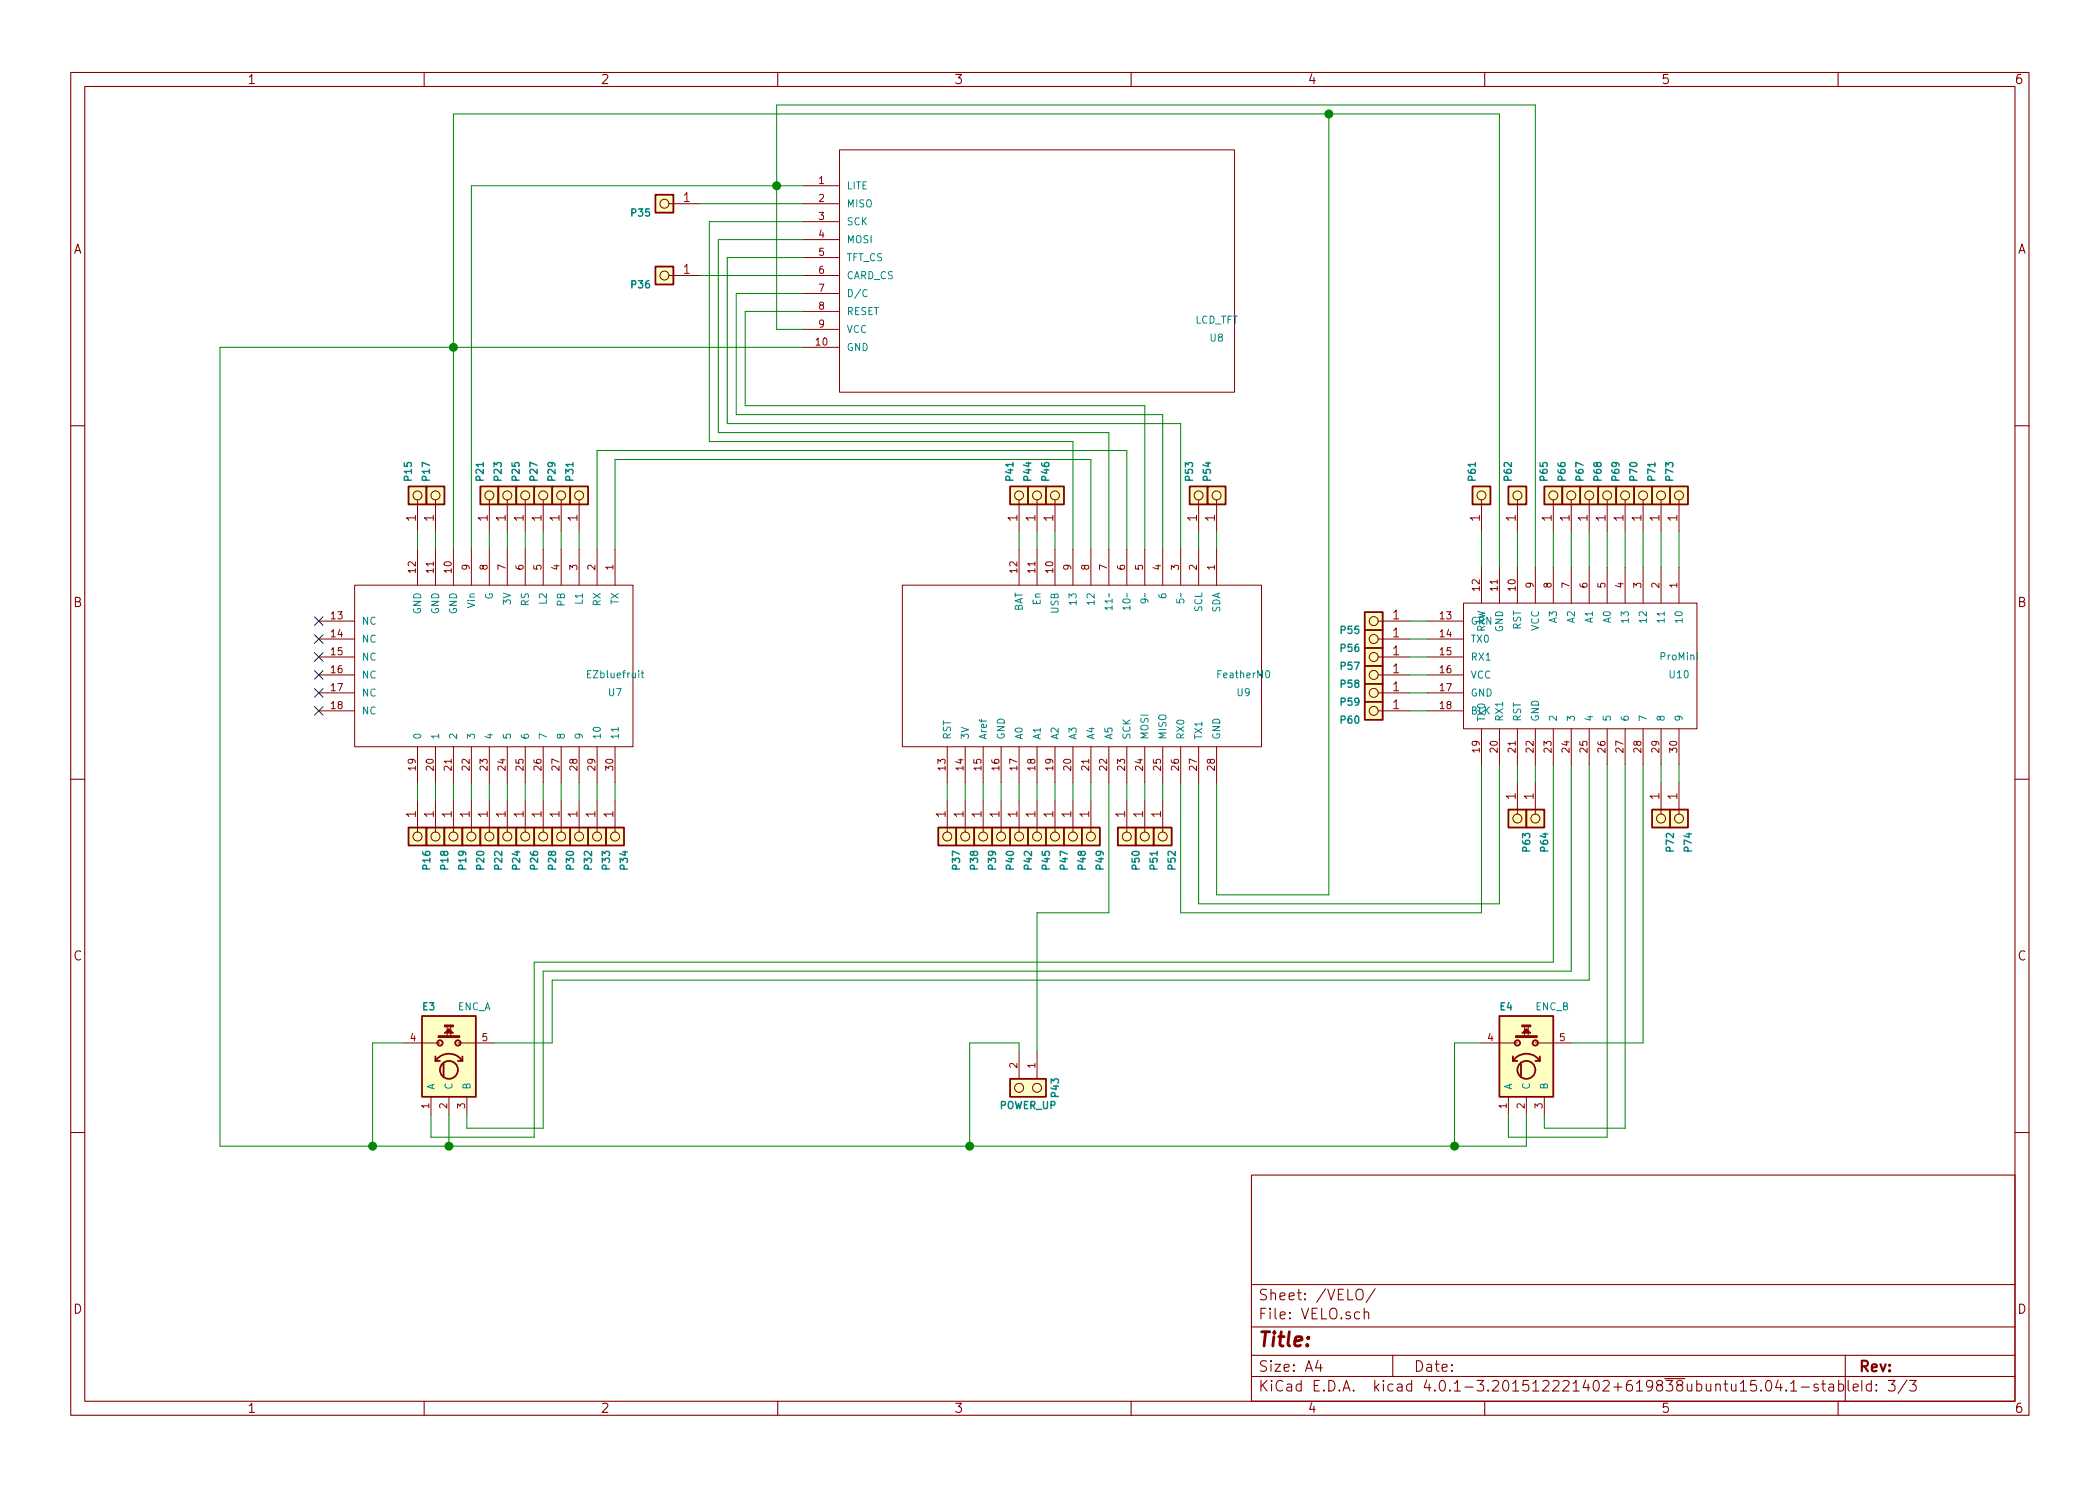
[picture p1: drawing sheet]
<svg xmlns="http://www.w3.org/2000/svg" width="297mm" height="210mm" viewBox="0 0 297 210" stroke-linecap="round" stroke-linejoin="round" font-family="sans-serif">
<g fill="none" stroke="#840000" stroke-width=".15">
<path d="M10 10.3h277v189.9h-277zM12 12.2h273v186.1h-273zM60 10.3v1.9M110 10.3v1.9M160 10.3v1.9M210 10.3v1.9M260 10.3v1.9M10 60.2h2M285 60.2h2M10 110.3h2M285 110.3h2M10 160.2h2"/>
<path d="M177 166.3h108v32h-108zM285 160.2h2M60 198.3v1.9M110 198.3v1.9M160 198.3v1.9M177 194.8h108M177 191.8h108M177 187.8h108M177 181.8h108M186.4 192.5l-.3 1h.9M186.8 193v1M191.9 182.6l.3-.2a.53 .53 0 0 1 .6 .5v.5a.51 .51 0 0 1-.8 .4 1.05 1.05 0 0 1-.1-1.2z"/>
<path d="M193 185.7a.38 .38 0 0 1 .6 .1v.8M193 185.1v1.5M194.5 182.3l-1.3 2M197 191.8v3M210 198.3v1.9M246.2 195.8l.4-.5v1.5M246.2 196.8h.8M248.4 195.3h-.7l-.1 .7a.62 .62 0 0 1 .7 0l.2 .2-.1 .5-.2 .1h-.4l-.2-.1M249.1 196.7h.1l-.1 .1-.1-.1h.1v.1M249.9 195.5a.35 .35 0 0 1 .3-.2 .35 .35 0 0 1 .3 .3 .77 .77 0 0 1-.4 1.2 .9 .9 0 0 1-.2-1.3zM251.5 195.2l-.3 1.1h.9M251.9 195.8v1"/>
<path d="M252.7 196.7v.1l-.1-.1h.1v.1M253.3 195.8l.4-.5v1.5M253.3 196.8h.9M254.8 196.3h1.1M257.1 195.9a.37 .37 0 0 0-.5 .1v.1a.54 .54 0 0 0 .5 .3l.1 .1-.1 .2-.1 .1-.4-.1M257.7 195.8h.5M257.9 195.3v1.3l.2 .2h.1M258.7 195.9l.2-.1 .4 .1 .1 .9M259.4 196.2l-.5 .1-.3 .2 .1 .2 .2 .1 .5-.1M260 198.3v1.9M260.1 195.9a.48 .48 0 0 1 .6 .1l.1 .1-.1 .6a.48 .48 0 0 1-.6 0M260.1 195.3v1.5"/>
<path d="M261 191.8v6.5M261.4 195.3v1.3l.2 .2M262.1 196.3l.7-.1v-.3l-.4-.1-.3 .2 .1 .7 .2 .1 .4-.1M269.7 195.2l-1.2 2M270.1 195.3h.9l-.5 .6 .5 .1v.2v.5l-.2 .1h-.5l-.2-.1"/>
</g>
<g fill="#ffffc2" stroke="#ffffc2" stroke-width=".14">
<path d="M59.7 143.8h7.6v11.4h-7.6z"/>
<path d="M212.1 143.8h7.6v11.4h-7.6z"/>
<path d="M142.9 152.6h5.1v2.6h-5.1z"/>
<path d="M57.8 68.8h2.5v2.6h-2.5z"/>
<path d="M60.3 68.8h2.6v2.6h-2.6z"/>
<path d="M67.9 68.8h2.6v2.6h-2.6z"/>
<path d="M70.5 68.8h2.5v2.6h-2.5z"/>
<path d="M73 68.8h2.6v2.6h-2.6z"/>
<path d="M75.6 68.8h2.5v2.6h-2.5z"/>
<path d="M78.1 68.8h2.5v2.6h-2.5z"/>
<path d="M80.6 68.8h2.6v2.6h-2.6z"/>
<path d="M57.8 117.1h2.5v2.5h-2.5z"/>
<path d="M60.3 117.1h2.6v2.5h-2.6z"/>
<path d="M62.9 117.1h2.5v2.5h-2.5z"/>
<path d="M65.4 117.1h2.5v2.5h-2.5z"/>
<path d="M67.9 117.1h2.6v2.5h-2.6z"/>
<path d="M70.5 117.1h2.5v2.5h-2.5z"/>
<path d="M73 117.1h2.6v2.5h-2.6z"/>
<path d="M75.6 117.1h2.5v2.5h-2.5z"/>
<path d="M78.1 117.1h2.5v2.5h-2.5z"/>
<path d="M80.6 117.1h2.6v2.5h-2.6z"/>
<path d="M83.2 117.1h2.5v2.5h-2.5z"/>
<path d="M85.7 117.1h2.6v2.5h-2.6z"/>
<path d="M132.7 117.1h2.6v2.5h-2.6z"/>
<path d="M135.3 117.1h2.5v2.5h-2.5z"/>
<path d="M137.8 117.1h2.5v2.5h-2.5z"/>
<path d="M140.3 117.1h2.6v2.5h-2.6z"/>
<path d="M142.9 117.1h2.5v2.5h-2.5z"/>
<path d="M145.4 117.1h2.6v2.5h-2.6z"/>
<path d="M148 117.1h2.5v2.5h-2.5z"/>
<path d="M150.5 117.1h2.5v2.5h-2.5z"/>
<path d="M153 117.1h2.6v2.5h-2.6z"/>
<path d="M158.1 117.1h2.6v2.5h-2.6z"/>
<path d="M160.7 117.1h2.5v2.5h-2.5z"/>
<path d="M163.2 117.1h2.5v2.5h-2.5z"/>
<path d="M142.9 68.8h2.5v2.6h-2.5z"/>
<path d="M145.4 68.8h2.6v2.6h-2.6z"/>
<path d="M148 68.8h2.5v2.6h-2.5z"/>
<path d="M168.3 68.8h2.5v2.6h-2.5z"/>
<path d="M170.8 68.8h2.6v2.6h-2.6z"/>
<path d="M213.4 114.5h2.5v2.6h-2.5z"/>
<path d="M213.4 68.8h2.5v2.6h-2.5z"/>
<path d="M218.4 68.8h2.6v2.6h-2.6z"/>
<path d="M221 68.8h2.5v2.6h-2.5z"/>
<path d="M223.5 68.8h2.6v2.6h-2.6z"/>
<path d="M226.1 68.8h2.5v2.6h-2.5z"/>
<path d="M228.6 68.8h2.5v2.6h-2.5z"/>
<path d="M231.1 68.8h2.6v2.6h-2.6z"/>
<path d="M233.7 68.8h2.5v2.6h-2.5z"/>
<path d="M236.2 68.8h2.6v2.6h-2.6z"/>
<path d="M215.9 114.5h2.5v2.6h-2.5z"/>
<path d="M233.7 114.5h2.5v2.6h-2.5z"/>
<path d="M236.2 114.5h2.6v2.6h-2.6z"/>
<path d="M193 86.6h2.6v2.5h-2.6z"/>
<path d="M193 89.1h2.6v2.6h-2.6z"/>
<path d="M193 91.7h2.6v2.5h-2.6z"/>
<path d="M193 94.2h2.6v2.6h-2.6z"/>
<path d="M193 96.8h2.6v2.5h-2.6z"/>
<path d="M193 99.3h2.6v2.5h-2.6z"/>
<path d="M92.7 27.6h2.5v2.5h-2.5z"/>
<path d="M92.7 37.7h2.5v2.6h-2.5z"/>
<path d="M208.3 68.8h2.5v2.6h-2.5z"/>
</g>
<g fill="none" stroke="#840000" stroke-width=".25">
<path d="M92.7 27.6h2.5v2.5h-2.5zM92.7 37.7h2.5v2.6h-2.5zM57.8 68.8h2.5v2.6h-2.5zM60.3 68.8h2.6v2.6h-2.6zM67.9 68.8h2.6v2.6h-2.6zM70.5 68.8h2.5v2.6h-2.5zM73 68.8h2.6v2.6h-2.6zM75.6 68.8h2.5v2.6h-2.5zM78.1 68.8h2.5v2.6h-2.5zM80.6 68.8h2.6v2.6h-2.6zM142.9 68.8h2.5v2.6h-2.5zM145.4 68.8h2.6v2.6h-2.6z"/>
<path d="M148 68.8h2.5v2.6h-2.5zM168.3 68.8h2.5v2.6h-2.5zM170.8 68.8h2.6v2.6h-2.6zM208.3 68.8h2.5v2.6h-2.5zM213.4 68.8h2.5v2.6h-2.5zM218.4 68.8h2.6v2.6h-2.6zM221 68.8h2.5v2.6h-2.5zM223.5 68.8h2.6v2.6h-2.6zM226.1 68.8h2.5v2.6h-2.5zM228.6 68.8h2.5v2.6h-2.5zM231.1 68.8h2.6v2.6h-2.6zM233.7 68.8h2.5v2.6h-2.5z"/>
<path d="M236.2 68.8h2.6v2.6h-2.6zM193 86.6h2.6v2.5h-2.6zM193 89.1h2.6v2.6h-2.6zM193 91.7h2.6v2.5h-2.6zM193 94.2h2.6v2.6h-2.6zM193 96.8h2.6v2.5h-2.6zM193 99.3h2.6v2.5h-2.6zM57.8 117.1h2.5v2.5h-2.5zM60.3 117.1h2.6v2.5h-2.6zM62.9 117.1h2.5v2.5h-2.5zM65.4 117.1h2.5v2.5h-2.5zM67.9 117.1h2.6v2.5h-2.6z"/>
<path d="M70.5 117.1h2.5v2.5h-2.5zM73 117.1h2.6v2.5h-2.6zM75.6 117.1h2.5v2.5h-2.5zM78.1 117.1h2.5v2.5h-2.5zM80.6 117.1h2.6v2.5h-2.6zM83.2 117.1h2.5v2.5h-2.5zM85.7 117.1h2.6v2.5h-2.6zM132.7 117.1h2.6v2.5h-2.6zM135.3 117.1h2.5v2.5h-2.5zM137.8 117.1h2.5v2.5h-2.5zM140.3 117.1h2.6v2.5h-2.6zM142.9 117.1h2.5v2.5h-2.5z"/>
<path d="M145.4 117.1h2.6v2.5h-2.6zM148 117.1h2.5v2.5h-2.5zM150.5 117.1h2.5v2.5h-2.5zM153 117.1h2.6v2.5h-2.6zM158.1 117.1h2.6v2.5h-2.6zM160.7 117.1h2.5v2.5h-2.5zM163.2 117.1h2.5v2.5h-2.5zM213.4 114.5h2.5v2.6h-2.5zM215.9 114.5h2.5v2.6h-2.5zM233.7 114.5h2.5v2.6h-2.5zM236.2 114.5h2.6v2.6h-2.6zM59.7 143.8h7.6v11.4h-7.6z"/>
<path d="M61.6 150.1a2.29 2.29 0 0 1 3.8 0M61.6 149.5v.6M61.6 150.1h.6M62.7 150.4v2M64.8 150.1h.6M65.4 149.5v.6M142.9 152.6h5.1v2.6h-5.1zM147.3 153.3h.1M212.1 143.8h7.6v11.4h-7.6zM214 150.1a2.29 2.29 0 0 1 3.8 0M214 150.1h.6M214 149.5v.6"/>
<path d="M215.1 150.4v2M217.2 150.1h.6M217.8 149.5v.6"/>
<circle cx="62.2" cy="147.6" r=".38"/>
<circle cx="63.5" cy="151.4" r="1.27"/>
<circle cx="64.8" cy="147.6" r=".38"/>
<circle cx="214.6" cy="147.6" r=".38"/>
<circle cx="215.9" cy="151.4" r="1.27"/>
<circle cx="217.2" cy="147.6" r=".38"/>
</g>
<g fill="#840000" stroke="#840000" stroke-width=".14">
<path d="M62 146.6h3v.2h-3z"/>
<path d="M62.9 145h1.2v.3h-1.2z"/>
<path d="M62.9 146.2l.6-.7 .6 .7z"/>
<path d="M214.4 146.6h3v.2h-3z"/>
<path d="M215.3 145h1.2v.3h-1.2z"/>
<path d="M215.3 146.2l.6-.7 .6 .7z"/>
</g>
<g fill="none" stroke="#840000" stroke-width=".14">
<path d="M94.6 28.8h4.5M94.6 39h4.5M113.7 28.8h5M113.7 39h5M113.7 26.3h5M113.7 31.4h5M113.7 33.9h5M113.7 36.4h5M118.7 21.2h55.9v34.3h-55.9zM113.7 41.5h5M113.7 44.1h5M113.7 46.6h5"/>
<path d="M113.7 49.1h5M59.1 70.7v4.5M59.1 77.7v5.1M61.6 70.7v4.5M61.6 77.7v5.1M64.1 77.7v5.1M66.7 77.7v5.1M69.2 70.7v4.5M69.2 77.7v5.1M71.8 70.7v4.5M71.8 77.7v5.1M74.3 70.7v4.5"/>
<path d="M74.3 77.7v5.1M76.8 70.7v4.5M76.8 77.7v5.1M79.4 70.7v4.5M79.4 77.7v5.1M81.9 70.7v4.5M81.9 77.7v5.1M84.5 77.7v5.1M87 77.7v5.1M144.1 70.7v4.5M144.1 77.7v5.1M146.7 70.7v4.5"/>
<path d="M146.7 77.7v5.1M149.2 70.7v4.5M149.2 77.7v5.1M151.8 77.7v5.1M154.3 77.7v5.1M156.8 77.7v5.1M159.4 77.7v5.1M161.9 77.7v5.1M164.5 77.7v5.1M167 77.7v5.1M169.5 70.7v4.5M169.5 77.7v5.1"/>
<path d="M172.1 70.7v4.5M172.1 77.7v5.1M209.5 70.7v4.5M214.6 70.7v4.5M219.7 70.7v4.5M222.2 70.7v4.5M224.8 70.7v4.5M227.3 70.7v4.5M229.9 70.7v4.5M232.4 70.7v4.5M234.9 70.7v4.5M237.5 70.7v4.5"/>
<path d="M45.1 87.9h5.1M45.1 90.4h5.1M45.1 93h5.1M45.1 95.5h5.1M45.1 98h5.1M50.2 82.8h39.3v22.9h-39.3zM127.6 82.8h50.8v22.9h-50.8zM194.9 87.9h4.5M194.9 90.4h4.5M194.9 93h4.5M194.9 95.5h4.5M194.9 98h4.5"/>
<path d="M201.9 87.9h5.1M201.9 90.4h5.1M201.9 93h5.1M201.9 95.5h5.1M201.9 98h5.1M207 85.3h33v17.8h-33zM209.5 80.3v5M212.1 80.3v5M214.6 80.3v5M217.2 80.3v5M219.7 80.3v5M222.2 80.3v5"/>
<path d="M224.8 80.3v5M227.3 80.3v5M229.9 80.3v5M232.4 80.3v5M234.9 80.3v5M237.5 80.3v5M45.1 100.6h5.1M59.1 105.7v5M59.1 113.3v4.4M61.6 105.7v5M61.6 113.3v4.4M64.1 105.7v5"/>
<path d="M64.1 113.3v4.4M66.7 105.7v5M66.7 113.3v4.4M69.2 105.7v5M69.2 113.3v4.4M71.8 105.7v5M71.8 113.3v4.4M74.3 105.7v5M74.3 113.3v4.4M76.8 105.7v5M76.8 113.3v4.4M79.4 105.7v5"/>
<path d="M79.4 113.3v4.4M81.9 105.7v5M81.9 113.3v4.4M84.5 105.7v5M84.5 113.3v4.4M87 105.7v5M87 113.3v4.4M134 105.7v5M134 113.3v4.4M136.5 105.7v5M136.5 113.3v4.4M139.1 105.7v5"/>
<path d="M139.1 113.3v4.4M141.6 105.7v5M141.6 113.3v4.4M144.1 105.7v5M144.1 113.3v4.4M146.7 105.7v5M146.7 113.3v4.4M149.2 105.7v5M149.2 113.3v4.4M151.8 105.7v5M151.8 113.3v4.4M154.3 105.7v5"/>
<path d="M154.3 113.3v4.4M156.8 105.7v5M159.4 105.7v5M159.4 113.3v4.4M161.9 105.7v5M161.9 113.3v4.4M164.5 105.7v5M164.5 113.3v4.4M167 105.7v5M169.5 105.7v5M172.1 105.7v5M194.9 100.6h4.5"/>
<path d="M201.9 100.6h5.1M209.5 103.1v5.1M212.1 103.1v5.1M214.6 103.1v5.1M214.6 110.7v4.5M217.2 103.1v5.1M217.2 110.7v4.5M219.7 103.1v5.1M222.2 103.1v5.1M224.8 103.1v5.1M227.3 103.1v5.1M229.9 103.1v5.1"/>
<path d="M232.4 103.1v5.1M234.9 103.1v5.1M234.9 110.7v4.5M237.5 103.1v5.1M237.5 110.7v4.5M57.1 147.6h5.1M61 155.2v2.5M63.2 145.2v1.5M63.5 155.2v2.5M63.8 145.2v1.5M64.8 147.6h5M66 155.2v2.5"/>
<path d="M144.1 148.8v3.8M146.7 148.8v3.8M209.5 147.6h5.1M213.4 155.2v2.5M215.6 145.2v1.5M215.9 155.2v2.5M216.2 145.2v1.5M217.2 147.6h5M218.4 155.2v2.5"/>
<circle cx="94" cy="39" r=".63"/>
<circle cx="94" cy="28.8" r=".63"/>
<circle cx="59.1" cy="70.1" r=".63"/>
<circle cx="61.6" cy="70.1" r=".63"/>
<circle cx="69.2" cy="70.1" r=".63"/>
<circle cx="71.8" cy="70.1" r=".63"/>
<circle cx="74.3" cy="70.1" r=".63"/>
<circle cx="76.8" cy="70.1" r=".63"/>
<circle cx="79.4" cy="70.1" r=".63"/>
<circle cx="81.9" cy="70.1" r=".63"/>
<circle cx="144.1" cy="70.1" r=".63"/>
<circle cx="146.7" cy="70.1" r=".63"/>
<circle cx="149.2" cy="70.1" r=".63"/>
<circle cx="169.5" cy="70.1" r=".63"/>
<circle cx="172.1" cy="70.1" r=".63"/>
<circle cx="209.5" cy="70.1" r=".63"/>
<circle cx="214.6" cy="70.1" r=".63"/>
<circle cx="219.7" cy="70.1" r=".63"/>
<circle cx="222.2" cy="70.1" r=".63"/>
<circle cx="224.8" cy="70.1" r=".63"/>
<circle cx="227.3" cy="70.1" r=".63"/>
<circle cx="229.9" cy="70.1" r=".63"/>
<circle cx="232.4" cy="70.1" r=".63"/>
<circle cx="234.9" cy="70.1" r=".63"/>
<circle cx="237.5" cy="70.1" r=".63"/>
<circle cx="194.3" cy="90.4" r=".63"/>
<circle cx="194.3" cy="87.9" r=".63"/>
<circle cx="194.3" cy="93" r=".63"/>
<circle cx="194.3" cy="98" r=".63"/>
<circle cx="194.3" cy="95.5" r=".63"/>
<circle cx="59.1" cy="118.4" r=".63"/>
<circle cx="61.6" cy="118.4" r=".63"/>
<circle cx="64.1" cy="118.4" r=".63"/>
<circle cx="66.7" cy="118.4" r=".63"/>
<circle cx="69.2" cy="118.4" r=".63"/>
<circle cx="71.8" cy="118.4" r=".63"/>
<circle cx="74.3" cy="118.4" r=".63"/>
<circle cx="76.8" cy="118.4" r=".63"/>
<circle cx="79.4" cy="118.4" r=".63"/>
<circle cx="81.9" cy="118.4" r=".63"/>
<circle cx="84.5" cy="118.4" r=".63"/>
<circle cx="87" cy="118.4" r=".63"/>
<circle cx="134" cy="118.4" r=".63"/>
<circle cx="136.5" cy="118.4" r=".63"/>
<circle cx="139.1" cy="118.4" r=".63"/>
<circle cx="141.6" cy="118.4" r=".63"/>
<circle cx="144.1" cy="118.4" r=".63"/>
<circle cx="146.7" cy="118.4" r=".63"/>
<circle cx="149.2" cy="118.4" r=".63"/>
<circle cx="151.8" cy="118.4" r=".63"/>
<circle cx="154.3" cy="118.4" r=".63"/>
<circle cx="159.4" cy="118.4" r=".63"/>
<circle cx="161.9" cy="118.4" r=".63"/>
<circle cx="164.5" cy="118.4" r=".63"/>
<circle cx="194.3" cy="100.6" r=".63"/>
<circle cx="214.6" cy="115.8" r=".63"/>
<circle cx="217.2" cy="115.8" r=".63"/>
<circle cx="234.9" cy="115.8" r=".63"/>
<circle cx="237.5" cy="115.8" r=".63"/>
<circle cx="144.1" cy="153.9" r=".63"/>
<circle cx="146.7" cy="153.9" r=".63"/>
</g>
<g fill="none" stroke="#008400" stroke-width=".14">
<path d="M188 16.1v110.5h-15.9v-15.9M99.1 28.8h14.6M99.1 39h14.6M113.7 36.4h-10.8v23.5h64.1v17.8M113.7 31.4h-13.4v31.1h51.5v15.2M113.7 33.9h-12.1v27.3h55.2v16.5M113.7 26.3h-47v51.4M113.7 41.5h-9.6v17.2h60.4v19M113.7 44.1h-8.3v13.3h56.5v20.3M113.7 46.6h-3.8v-31.7h107.3v65.4M113.7 49.1h-82.6v113.1h184.8v-4.5M59.1 75.2v2.5"/>
<path d="M61.6 75.2v2.5M64.1 77.7v-61.6h148v64.2M69.2 75.2v2.5M71.8 75.2v2.5M74.3 75.2v2.5M76.8 75.2v2.5M79.4 75.2v2.5M81.9 75.2v2.5M84.5 77.7v-14h74.9v14M87 77.7v-12.7h67.3v12.7M144.1 75.2v2.5M146.7 75.2v2.5"/>
<path d="M149.2 75.2v2.5M169.5 75.2v2.5M172.1 75.2v2.5M209.5 75.2v5.1M214.6 75.2v5.1M219.7 75.2v5.1M222.2 75.2v5.1M224.8 75.2v5.1M227.3 75.2v5.1M229.9 75.2v5.1M232.4 75.2v5.1M234.9 75.2v5.1"/>
<path d="M237.5 75.2v5.1M199.4 87.9h2.5M199.4 90.4h2.5M199.4 93h2.5M199.4 95.5h2.5M199.4 98h2.5M59.1 110.7v2.6M61.6 110.7v2.6M64.1 110.7v2.6M66.7 110.7v2.6M69.2 110.7v2.6M71.8 110.7v2.6"/>
<path d="M74.3 110.7v2.6M76.8 110.7v2.6M79.4 110.7v2.6M81.9 110.7v2.6M84.5 110.7v2.6M87 110.7v2.6M134 110.7v2.6M136.5 110.7v2.6M139.1 110.7v2.6M141.6 110.7v2.6M144.1 110.7v2.6M146.7 110.7v2.6"/>
<path d="M149.2 110.7v2.6M151.8 110.7v2.6M154.3 110.7v2.6M156.8 110.7v18.5h-10.1v19.6M159.4 110.7v2.6M161.9 110.7v2.6M164.5 110.7v2.6M199.4 100.6h2.5M209.5 108.2v21h-42.5v-18.5M212.1 108.2v19.7h-42.6v-17.2M214.6 108.2v2.5M217.2 108.2v2.5"/>
<path d="M219.7 108.2v27.9h-144.1v24.8h-14.6v-3.2M222.2 108.2v29.2h-145.4v22.2h-10.8v-1.9M224.8 108.2v30.5h-146.7v8.9h-8.3M227.3 108.2v52.7h-13.9v-3.2M229.9 108.2v51.4h-11.5v-1.9M232.4 108.2v39.4h-10.2M234.9 108.2v2.5M237.5 108.2v2.5M57.1 147.6h-4.4v14.6M63.5 157.7v4.5M144.1 148.8v-1.2h-6.9v14.6M209.5 147.6h-3.8v14.6"/>
</g>
<g fill="#008400" stroke="#008400" stroke-width=".25">
<circle cx="109.9" cy="26.3" r=".51"/>
<circle cx="64.1" cy="49.1" r=".51"/>
<circle cx="188" cy="16.1" r=".51"/>
<circle cx="52.7" cy="162.2" r=".51"/>
<circle cx="63.5" cy="162.2" r=".51"/>
<circle cx="205.7" cy="162.2" r=".51"/>
<circle cx="137.2" cy="162.2" r=".51"/>
</g>
<path d="M44.5 87.3l1.2 1.2M44.5 89.8l1.2 1.2M44.5 92.3l1.2 1.3M44.5 94.9l1.2 1.2M44.5 97.4l1.2 1.2M44.5 100l1.2 1.2M45.7 87.3l-1.2 1.2M45.7 89.8l-1.2 1.2M45.7 92.3l-1.2 1.3M45.7 94.9l-1.2 1.2M45.7 97.4l-1.2 1.2M45.7 100l-1.2 1.2" fill="none" stroke="#000084" stroke-width=".14"/>
<path d="M122.7 41.1a.4 .4 0 0 0-.5 0 .4 .4 0 0 0-.2 .4 .37 .37 0 0 0 .2 .4 .37 .37 0 0 0 .5 0M90.7 95.2h.4M90.8 94.9v.9l.3 .1M157.3 86h-1l.3 .3M157.3 85.7v.6M159.8 86h-1l.3 .3M159.8 85.7v.6M161.8 84.8l.2 .1v.3l-.2 .1-.4-.1v-.3l.2-.1h.6l.2 .2v.2M166.4 84.8v.5h.5l-.1-.1 .1-.4h.5l.1 .1-.1 .4M240.1 92.3v.2" fill="none" stroke="#008484" stroke-width=".14"/>
<text font-size="2.8" fill="#840000" x="178" y="190.5">Title:</text>
<g font-size="2.1" fill="#840000">
<text x="178" y="184">Sheet: /VELO/</text>
<text x="178" y="186.7">File: VELO.sch</text>
<text x="178" y="196.9">KiCad E.D.A. kicad 4.0.1-3.201512221402+619838ubuntu15.04.1-stable</text>
<text x="178" y="194.1">Size: A4</text>
<text x="200" y="194.1">Date:</text>
<text x="263" y="194.1">Rev:</text>
<text x="263" y="196.9">Id: 3/3</text>
</g>
<g font-size="1.8" fill="#840000">
<text x="35" y="11.9">1</text>
<text x="85" y="11.9">2</text>
<text x="135" y="11.9">3</text>
<text x="185" y="11.9">4</text>
<text x="235" y="11.9">5</text>
<text x="285" y="11.9">6</text>
<text x="96.7" y="28.6">1</text>
<text x="10.4" y="35.9">A</text>
<text x="285.4" y="35.9">A</text>
<text x="96.7" y="38.7">1</text>
<text x="58.8" y="73.8" transform="rotate(-90 58.8 73.8)">1</text>
<text x="61.3" y="73.8" transform="rotate(-90 61.3 73.8)">1</text>
<text x="69" y="73.8" transform="rotate(-90 69 73.8)">1</text>
<text x="71.5" y="73.8" transform="rotate(-90 71.5 73.8)">1</text>
<text x="74" y="73.8" transform="rotate(-90 74 73.8)">1</text>
<text x="76.6" y="73.8" transform="rotate(-90 76.6 73.8)">1</text>
<text x="79.1" y="73.8" transform="rotate(-90 79.1 73.8)">1</text>
<text x="81.7" y="73.8" transform="rotate(-90 81.7 73.8)">1</text>
<text x="143.9" y="73.8" transform="rotate(-90 143.9 73.8)">1</text>
<text x="146.4" y="73.8" transform="rotate(-90 146.4 73.8)">1</text>
<text x="149" y="73.8" transform="rotate(-90 149 73.8)">1</text>
<text x="169.3" y="73.8" transform="rotate(-90 169.3 73.8)">1</text>
<text x="171.8" y="73.8" transform="rotate(-90 171.8 73.8)">1</text>
<text x="209.3" y="73.8" transform="rotate(-90 209.3 73.8)">1</text>
<text x="214.4" y="73.8" transform="rotate(-90 214.4 73.8)">1</text>
<text x="219.5" y="73.8" transform="rotate(-90 219.5 73.8)">1</text>
<text x="222" y="73.8" transform="rotate(-90 222 73.8)">1</text>
<text x="224.5" y="73.8" transform="rotate(-90 224.5 73.8)">1</text>
<text x="227.1" y="73.8" transform="rotate(-90 227.1 73.8)">1</text>
<text x="229.6" y="73.8" transform="rotate(-90 229.6 73.8)">1</text>
<text x="232.2" y="73.8" transform="rotate(-90 232.2 73.8)">1</text>
<text x="234.7" y="73.8" transform="rotate(-90 234.7 73.8)">1</text>
<text x="237.2" y="73.8" transform="rotate(-90 237.2 73.8)">1</text>
<text x="10.4" y="85.9">B</text>
<text x="197" y="87.6">1</text>
<text x="285.4" y="85.9">B</text>
<text x="197" y="90.2">1</text>
<text x="197" y="92.7">1</text>
<text x="197" y="95.2">1</text>
<text x="197" y="97.8">1</text>
<text x="197" y="100.3">1</text>
<text x="214.4" y="113.1" transform="rotate(-90 214.4 113.1)">1</text>
<text x="216.9" y="113.1" transform="rotate(-90 216.9 113.1)">1</text>
<text x="234.7" y="113.1" transform="rotate(-90 234.7 113.1)">1</text>
<text x="237.2" y="113.1" transform="rotate(-90 237.2 113.1)">1</text>
<text x="58.8" y="115.7" transform="rotate(-90 58.8 115.7)">1</text>
<text x="61.3" y="115.7" transform="rotate(-90 61.3 115.7)">1</text>
<text x="63.9" y="115.7" transform="rotate(-90 63.9 115.7)">1</text>
<text x="66.4" y="115.7" transform="rotate(-90 66.4 115.7)">1</text>
<text x="69" y="115.7" transform="rotate(-90 69 115.7)">1</text>
<text x="71.5" y="115.7" transform="rotate(-90 71.5 115.7)">1</text>
<text x="74" y="115.7" transform="rotate(-90 74 115.7)">1</text>
<text x="76.6" y="115.7" transform="rotate(-90 76.6 115.7)">1</text>
<text x="79.1" y="115.7" transform="rotate(-90 79.1 115.7)">1</text>
<text x="81.7" y="115.7" transform="rotate(-90 81.7 115.7)">1</text>
<text x="84.2" y="115.7" transform="rotate(-90 84.2 115.7)">1</text>
<text x="86.7" y="115.7" transform="rotate(-90 86.7 115.7)">1</text>
<text x="133.7" y="115.7" transform="rotate(-90 133.7 115.7)">1</text>
<text x="136.3" y="115.7" transform="rotate(-90 136.3 115.7)">1</text>
<text x="138.8" y="115.7" transform="rotate(-90 138.8 115.7)">1</text>
<text x="141.4" y="115.7" transform="rotate(-90 141.4 115.7)">1</text>
<text x="143.9" y="115.7" transform="rotate(-90 143.9 115.7)">1</text>
<text x="146.4" y="115.7" transform="rotate(-90 146.4 115.7)">1</text>
<text x="149" y="115.7" transform="rotate(-90 149 115.7)">1</text>
<text x="151.5" y="115.7" transform="rotate(-90 151.5 115.7)">1</text>
<text x="154.1" y="115.7" transform="rotate(-90 154.1 115.7)">1</text>
<text x="159.1" y="115.7" transform="rotate(-90 159.1 115.7)">1</text>
<text x="161.7" y="115.7" transform="rotate(-90 161.7 115.7)">1</text>
<text x="164.2" y="115.7" transform="rotate(-90 164.2 115.7)">1</text>
<text x="10.4" y="135.9">C</text>
<text x="285.4" y="135.9">C</text>
<text x="10.4" y="185.9">D</text>
<text x="285.4" y="185.9">D</text>
<text x="35" y="199.9">1</text>
<text x="85" y="199.9">2</text>
<text x="135" y="199.9">3</text>
<text x="185" y="199.9">4</text>
<text x="235" y="199.9">5</text>
<text x="285" y="199.9">6</text>
</g>
<g font-size="1.4" fill="#840000">
<text x="115.8" y="26">1</text>
<text x="115.8" y="28.6">2</text>
<text x="115.8" y="31.1">3</text>
<text x="115.8" y="33.6">4</text>
<text x="115.8" y="36.2">5</text>
<text x="115.8" y="38.7">6</text>
<text x="115.8" y="41.3">7</text>
<text x="115.8" y="43.8">8</text>
<text x="115.8" y="46.3">9</text>
<text x="115.4" y="48.9">10</text>
<text x="58.8" y="81" transform="rotate(-90 58.8 81)">12</text>
<text x="61.3" y="81" transform="rotate(-90 61.3 81)">11</text>
<text x="63.9" y="81" transform="rotate(-90 63.9 81)">10</text>
<text x="66.4" y="80.6" transform="rotate(-90 66.4 80.6)">9</text>
<text x="69" y="80.6" transform="rotate(-90 69 80.6)">8</text>
<text x="71.5" y="80.6" transform="rotate(-90 71.5 80.6)">7</text>
<text x="74" y="80.6" transform="rotate(-90 74 80.6)">6</text>
<text x="76.6" y="80.6" transform="rotate(-90 76.6 80.6)">5</text>
<text x="79.1" y="80.6" transform="rotate(-90 79.1 80.6)">4</text>
<text x="81.7" y="80.6" transform="rotate(-90 81.7 80.6)">3</text>
<text x="84.2" y="80.6" transform="rotate(-90 84.2 80.6)">2</text>
<text x="86.7" y="80.6" transform="rotate(-90 86.7 80.6)">1</text>
<text x="143.9" y="81" transform="rotate(-90 143.9 81)">12</text>
<text x="146.4" y="81" transform="rotate(-90 146.4 81)">11</text>
<text x="149" y="81" transform="rotate(-90 149 81)">10</text>
<text x="151.5" y="80.6" transform="rotate(-90 151.5 80.6)">9</text>
<text x="154.1" y="80.6" transform="rotate(-90 154.1 80.6)">8</text>
<text x="156.6" y="80.6" transform="rotate(-90 156.6 80.6)">7</text>
<text x="159.1" y="80.6" transform="rotate(-90 159.1 80.6)">6</text>
<text x="161.7" y="80.6" transform="rotate(-90 161.7 80.6)">5</text>
<text x="164.2" y="80.6" transform="rotate(-90 164.2 80.6)">4</text>
<text x="166.8" y="80.6" transform="rotate(-90 166.8 80.6)">3</text>
<text x="169.3" y="80.6" transform="rotate(-90 169.3 80.6)">2</text>
<text x="171.8" y="80.6" transform="rotate(-90 171.8 80.6)">1</text>
<text x="209.3" y="83.6" transform="rotate(-90 209.3 83.6)">12</text>
<text x="211.8" y="83.6" transform="rotate(-90 211.8 83.6)">11</text>
<text x="214.4" y="83.6" transform="rotate(-90 214.4 83.6)">10</text>
<text x="216.9" y="83.2" transform="rotate(-90 216.9 83.2)">9</text>
<text x="219.5" y="83.2" transform="rotate(-90 219.5 83.2)">8</text>
<text x="222" y="83.2" transform="rotate(-90 222 83.2)">7</text>
<text x="224.5" y="83.2" transform="rotate(-90 224.5 83.2)">6</text>
<text x="227.1" y="83.2" transform="rotate(-90 227.1 83.2)">5</text>
<text x="229.6" y="83.2" transform="rotate(-90 229.6 83.2)">4</text>
<text x="232.2" y="83.2" transform="rotate(-90 232.2 83.2)">3</text>
<text x="234.7" y="83.2" transform="rotate(-90 234.7 83.2)">2</text>
<text x="237.2" y="83.2" transform="rotate(-90 237.2 83.2)">1</text>
<text x="46.8" y="87.6">13</text>
<text x="203.7" y="87.6">13</text>
<text x="46.8" y="90.2">14</text>
<text x="46.8" y="92.7">15</text>
<text x="46.8" y="95.2">16</text>
<text x="203.7" y="90.2">14</text>
<text x="203.7" y="92.7">15</text>
<text x="203.7" y="95.2">16</text>
<text x="46.8" y="97.8">17</text>
<text x="46.8" y="100.3">18</text>
<text x="203.7" y="97.8">17</text>
<text x="203.7" y="100.3">18</text>
<text x="209.3" y="106.4" transform="rotate(-90 209.3 106.4)">19</text>
<text x="211.8" y="106.4" transform="rotate(-90 211.8 106.4)">20</text>
<text x="214.4" y="106.4" transform="rotate(-90 214.4 106.4)">21</text>
<text x="216.9" y="106.4" transform="rotate(-90 216.9 106.4)">22</text>
<text x="219.5" y="106.4" transform="rotate(-90 219.5 106.4)">23</text>
<text x="222" y="106.4" transform="rotate(-90 222 106.4)">24</text>
<text x="224.5" y="106.4" transform="rotate(-90 224.5 106.4)">25</text>
<text x="227.1" y="106.4" transform="rotate(-90 227.1 106.4)">26</text>
<text x="229.6" y="106.4" transform="rotate(-90 229.6 106.4)">27</text>
<text x="232.2" y="106.4" transform="rotate(-90 232.2 106.4)">28</text>
<text x="234.7" y="106.4" transform="rotate(-90 234.7 106.4)">29</text>
<text x="237.2" y="106.4" transform="rotate(-90 237.2 106.4)">30</text>
<text x="58.8" y="109" transform="rotate(-90 58.8 109)">19</text>
<text x="61.3" y="109" transform="rotate(-90 61.3 109)">20</text>
<text x="63.9" y="109" transform="rotate(-90 63.9 109)">21</text>
<text x="66.4" y="109" transform="rotate(-90 66.4 109)">22</text>
<text x="69" y="109" transform="rotate(-90 69 109)">23</text>
<text x="71.5" y="109" transform="rotate(-90 71.5 109)">24</text>
<text x="74" y="109" transform="rotate(-90 74 109)">25</text>
<text x="76.6" y="109" transform="rotate(-90 76.6 109)">26</text>
<text x="79.1" y="109" transform="rotate(-90 79.1 109)">27</text>
<text x="81.7" y="109" transform="rotate(-90 81.7 109)">28</text>
<text x="84.2" y="109" transform="rotate(-90 84.2 109)">29</text>
<text x="86.7" y="109" transform="rotate(-90 86.7 109)">30</text>
<text x="133.7" y="109" transform="rotate(-90 133.7 109)">13</text>
<text x="136.3" y="109" transform="rotate(-90 136.3 109)">14</text>
<text x="138.8" y="109" transform="rotate(-90 138.8 109)">15</text>
<text x="141.4" y="109" transform="rotate(-90 141.4 109)">16</text>
<text x="143.9" y="109" transform="rotate(-90 143.9 109)">17</text>
<text x="146.4" y="109" transform="rotate(-90 146.4 109)">18</text>
<text x="149" y="109" transform="rotate(-90 149 109)">19</text>
<text x="151.5" y="109" transform="rotate(-90 151.5 109)">20</text>
<text x="154.1" y="109" transform="rotate(-90 154.1 109)">21</text>
<text x="156.6" y="109" transform="rotate(-90 156.6 109)">22</text>
<text x="159.1" y="109" transform="rotate(-90 159.1 109)">23</text>
<text x="161.7" y="109" transform="rotate(-90 161.7 109)">24</text>
<text x="164.2" y="109" transform="rotate(-90 164.2 109)">25</text>
<text x="166.8" y="109" transform="rotate(-90 166.8 109)">26</text>
<text x="169.3" y="109" transform="rotate(-90 169.3 109)">27</text>
<text x="171.8" y="109" transform="rotate(-90 171.8 109)">28</text>
<text x="58" y="147.3">4</text>
<text x="68.2" y="147.3">5</text>
<text x="210.4" y="147.3">4</text>
<text x="220.6" y="147.3">5</text>
<text x="143.9" y="151.1" transform="rotate(-90 143.9 151.1)">2</text>
<text x="146.4" y="151.1" transform="rotate(-90 146.4 151.1)">1</text>
<text x="60.7" y="156.8" transform="rotate(-90 60.7 156.8)">1</text>
<text x="63.2" y="156.8" transform="rotate(-90 63.2 156.8)">2</text>
<text x="65.8" y="156.8" transform="rotate(-90 65.8 156.8)">3</text>
<text x="213.1" y="156.8" transform="rotate(-90 213.1 156.8)">1</text>
<text x="215.6" y="156.8" transform="rotate(-90 215.6 156.8)">2</text>
<text x="218.2" y="156.8" transform="rotate(-90 218.2 156.8)">3</text>
</g>
<g font-size="1.4" fill="#008484">
<text x="119.8" y="26.8">LITE</text>
<text x="119.8" y="29.3">MISO</text>
<text x="89.4" y="30.6">P35</text>
<text x="119.8" y="31.9">SCK</text>
<text x="119.8" y="34.4">MOSI</text>
<text x="89.4" y="40.8">P36</text>
<text x="119.8" y="37">TFT_CS</text>
<text x="119.8" y="39.5">CARD_CS</text>
<text x="119.8" y="42">D/C</text>
<text x="119.8" y="44.6">RESET</text>
<text x="119.8" y="47.1">VCC</text>
<text x="168.9" y="45.8">LCD_TFT</text>
<text x="119.8" y="49.7">GND</text>
<text x="171.2" y="48.3">U8</text>
<text x="58.2" y="68" transform="rotate(-90 58.2 68)">P15</text>
<text x="60.8" y="68" transform="rotate(-90 60.8 68)">P17</text>
<text x="68.4" y="68" transform="rotate(-90 68.4 68)">P21</text>
<text x="70.9" y="68" transform="rotate(-90 70.9 68)">P23</text>
<text x="73.5" y="68" transform="rotate(-90 73.5 68)">P25</text>
<text x="76" y="68" transform="rotate(-90 76 68)">P27</text>
<text x="78.6" y="68" transform="rotate(-90 78.6 68)">P29</text>
<text x="81.1" y="68" transform="rotate(-90 81.1 68)">P31</text>
<text x="143.3" y="68" transform="rotate(-90 143.3 68)">P41</text>
<text x="145.9" y="68" transform="rotate(-90 145.9 68)">P44</text>
<text x="148.4" y="68" transform="rotate(-90 148.4 68)">P46</text>
<text x="168.7" y="68" transform="rotate(-90 168.7 68)">P53</text>
<text x="171.3" y="68" transform="rotate(-90 171.3 68)">P54</text>
<text x="208.7" y="68" transform="rotate(-90 208.7 68)">P61</text>
<text x="213.8" y="68" transform="rotate(-90 213.8 68)">P62</text>
<text x="218.9" y="68" transform="rotate(-90 218.9 68)">P65</text>
<text x="221.4" y="68" transform="rotate(-90 221.4 68)">P66</text>
<text x="224" y="68" transform="rotate(-90 224 68)">P67</text>
<text x="226.5" y="68" transform="rotate(-90 226.5 68)">P68</text>
<text x="229.1" y="68" transform="rotate(-90 229.1 68)">P69</text>
<text x="231.6" y="68" transform="rotate(-90 231.6 68)">P70</text>
<text x="234.1" y="68" transform="rotate(-90 234.1 68)">P71</text>
<text x="236.7" y="68" transform="rotate(-90 236.7 68)">P73</text>
<text x="51.2" y="88.4">NC</text>
<text x="59.6" y="87" transform="rotate(-90 59.6 87)">GND</text>
<text x="62.1" y="87" transform="rotate(-90 62.1 87)">GND</text>
<text x="64.6" y="87" transform="rotate(-90 64.6 87)">GND</text>
<text x="67.2" y="86" transform="rotate(-90 67.2 86)">Vin</text>
<text x="69.7" y="84.9" transform="rotate(-90 69.7 84.9)">G</text>
<text x="72.3" y="85.5" transform="rotate(-90 72.3 85.5)">3V</text>
<text x="74.8" y="85.8" transform="rotate(-90 74.8 85.8)">RS</text>
<text x="77.3" y="85.5" transform="rotate(-90 77.3 85.5)">L2</text>
<text x="79.9" y="85.8" transform="rotate(-90 79.9 85.8)">PB</text>
<text x="82.4" y="85.5" transform="rotate(-90 82.4 85.5)">L1</text>
<text x="85" y="85.8" transform="rotate(-90 85 85.8)">RX</text>
<text x="87.5" y="85.6" transform="rotate(-90 87.5 85.6)">TX</text>
<text x="144.7" y="86.7" transform="rotate(-90 144.7 86.7)">BAT</text>
<text x="147.2" y="85.6" transform="rotate(-90 147.2 85.6)">En</text>
<text x="149.7" y="86.8" transform="rotate(-90 149.7 86.8)">USB</text>
<text x="152.3" y="85.4" transform="rotate(-90 152.3 85.4)">13</text>
<text x="154.8" y="85.4" transform="rotate(-90 154.8 85.4)">12</text>
<text x="157.4" y="85.4" transform="rotate(-90 157.4 85.4)">11</text>
<text x="159.9" y="85.4" transform="rotate(-90 159.9 85.4)">10</text>
<text x="162.4" y="84.6" transform="rotate(-90 162.4 84.6)">9</text>
<text x="165" y="84.6" transform="rotate(-90 165 84.6)">6</text>
<text x="167.5" y="84.6" transform="rotate(-90 167.5 84.6)">5</text>
<text x="170.1" y="86.6" transform="rotate(-90 170.1 86.6)">SCL</text>
<text x="172.6" y="86.8" transform="rotate(-90 172.6 86.8)">SDA</text>
<text x="189.7" y="89.7">P55</text>
<text x="208" y="88.4">GRN</text>
<text x="210.1" y="89.7" transform="rotate(-90 210.1 89.7)">RAW</text>
<text x="212.6" y="89.5" transform="rotate(-90 212.6 89.5)">GND</text>
<text x="215.1" y="89.2" transform="rotate(-90 215.1 89.2)">RST</text>
<text x="217.7" y="89.4" transform="rotate(-90 217.7 89.4)">VCC</text>
<text x="220.2" y="88.2" transform="rotate(-90 220.2 88.2)">A3</text>
<text x="222.8" y="88.2" transform="rotate(-90 222.8 88.2)">A2</text>
<text x="225.3" y="88.2" transform="rotate(-90 225.3 88.2)">A1</text>
<text x="227.8" y="88.2" transform="rotate(-90 227.8 88.2)">A0</text>
<text x="230.4" y="87.9" transform="rotate(-90 230.4 87.9)">13</text>
<text x="232.9" y="87.9" transform="rotate(-90 232.9 87.9)">12</text>
<text x="235.5" y="87.9" transform="rotate(-90 235.5 87.9)">11</text>
<text x="238" y="87.9" transform="rotate(-90 238 87.9)">10</text>
<text x="51.2" y="90.9">NC</text>
<text x="51.2" y="93.5">NC</text>
<text x="83.3" y="96">EZbluefruit</text>
<text x="172.4" y="96">FeatherM0</text>
<text x="189.7" y="92.2">P56</text>
<text x="189.7" y="94.8">P57</text>
<text x="208" y="90.9">TX0</text>
<text x="208" y="93.5">RX1</text>
<text x="234.9" y="93.4">ProMini</text>
<text x="236.2" y="96">U10</text>
<text x="51.2" y="96">NC</text>
<text x="51.2" y="98.5">NC</text>
<text x="51.2" y="101.1">NC</text>
<text x="86.1" y="98.5">U7</text>
<text x="175" y="98.5">U9</text>
<text x="189.7" y="97.3">P58</text>
<text x="189.7" y="99.8">P59</text>
<text x="208" y="96">VCC</text>
<text x="208" y="98.5">GND</text>
<text x="208" y="101.1">BLK</text>
<text x="59.6" y="104.6" transform="rotate(-90 59.6 104.6)">0</text>
<text x="62.1" y="104.6" transform="rotate(-90 62.1 104.6)">1</text>
<text x="64.6" y="104.6" transform="rotate(-90 64.6 104.6)">2</text>
<text x="67.2" y="104.6" transform="rotate(-90 67.2 104.6)">3</text>
<text x="69.7" y="104.6" transform="rotate(-90 69.7 104.6)">4</text>
<text x="72.3" y="104.6" transform="rotate(-90 72.3 104.6)">5</text>
<text x="74.8" y="104.6" transform="rotate(-90 74.8 104.6)">6</text>
<text x="77.3" y="104.6" transform="rotate(-90 77.3 104.6)">7</text>
<text x="79.9" y="104.6" transform="rotate(-90 79.9 104.6)">8</text>
<text x="82.4" y="104.6" transform="rotate(-90 82.4 104.6)">9</text>
<text x="85" y="104.6" transform="rotate(-90 85 104.6)">10</text>
<text x="87.5" y="104.6" transform="rotate(-90 87.5 104.6)">11</text>
<text x="134.5" y="104.6" transform="rotate(-90 134.5 104.6)">RST</text>
<text x="137" y="104.6" transform="rotate(-90 137 104.6)">3V</text>
<text x="139.6" y="104.6" transform="rotate(-90 139.6 104.6)">Aref</text>
<text x="142.1" y="104.6" transform="rotate(-90 142.1 104.6)">GND</text>
<text x="144.7" y="104.6" transform="rotate(-90 144.7 104.6)">A0</text>
<text x="147.2" y="104.6" transform="rotate(-90 147.2 104.6)">A1</text>
<text x="149.7" y="104.6" transform="rotate(-90 149.7 104.6)">A2</text>
<text x="152.3" y="104.6" transform="rotate(-90 152.3 104.6)">A3</text>
<text x="154.8" y="104.6" transform="rotate(-90 154.8 104.6)">A4</text>
<text x="157.4" y="104.6" transform="rotate(-90 157.4 104.6)">A5</text>
<text x="159.9" y="104.6" transform="rotate(-90 159.9 104.6)">SCK</text>
<text x="162.4" y="104.6" transform="rotate(-90 162.4 104.6)">MOSI</text>
<text x="165" y="104.6" transform="rotate(-90 165 104.6)">MISO</text>
<text x="167.5" y="104.6" transform="rotate(-90 167.5 104.6)">RX0</text>
<text x="170.1" y="104.6" transform="rotate(-90 170.1 104.6)">TX1</text>
<text x="172.6" y="104.6" transform="rotate(-90 172.6 104.6)">GND</text>
<text x="189.7" y="102.4">P60</text>
<text x="210.1" y="102.1" transform="rotate(-90 210.1 102.1)">TX0</text>
<text x="212.6" y="102.1" transform="rotate(-90 212.6 102.1)">RX1</text>
<text x="215.1" y="102.1" transform="rotate(-90 215.1 102.1)">RST</text>
<text x="217.7" y="102.1" transform="rotate(-90 217.7 102.1)">GND</text>
<text x="220.2" y="102.1" transform="rotate(-90 220.2 102.1)">2</text>
<text x="222.8" y="102.1" transform="rotate(-90 222.8 102.1)">3</text>
<text x="225.3" y="102.1" transform="rotate(-90 225.3 102.1)">4</text>
<text x="227.8" y="102.1" transform="rotate(-90 227.8 102.1)">5</text>
<text x="230.4" y="102.1" transform="rotate(-90 230.4 102.1)">6</text>
<text x="232.9" y="102.1" transform="rotate(-90 232.9 102.1)">7</text>
<text x="235.5" y="102.1" transform="rotate(-90 235.5 102.1)">8</text>
<text x="238" y="102.1" transform="rotate(-90 238 102.1)">9</text>
<text x="60.9" y="123" transform="rotate(-90 60.9 123)">P16</text>
<text x="63.4" y="123" transform="rotate(-90 63.4 123)">P18</text>
<text x="65.9" y="123" transform="rotate(-90 65.9 123)">P19</text>
<text x="68.5" y="123" transform="rotate(-90 68.5 123)">P20</text>
<text x="71" y="123" transform="rotate(-90 71 123)">P22</text>
<text x="73.6" y="123" transform="rotate(-90 73.6 123)">P24</text>
<text x="76.1" y="123" transform="rotate(-90 76.1 123)">P26</text>
<text x="78.6" y="123" transform="rotate(-90 78.6 123)">P28</text>
<text x="81.2" y="123" transform="rotate(-90 81.2 123)">P30</text>
<text x="83.7" y="123" transform="rotate(-90 83.7 123)">P32</text>
<text x="86.3" y="123" transform="rotate(-90 86.3 123)">P33</text>
<text x="88.8" y="123" transform="rotate(-90 88.8 123)">P34</text>
<text x="135.8" y="123" transform="rotate(-90 135.8 123)">P37</text>
<text x="138.3" y="123" transform="rotate(-90 138.3 123)">P38</text>
<text x="140.9" y="123" transform="rotate(-90 140.9 123)">P39</text>
<text x="143.4" y="123" transform="rotate(-90 143.4 123)">P40</text>
<text x="145.9" y="123" transform="rotate(-90 145.9 123)">P42</text>
<text x="148.5" y="123" transform="rotate(-90 148.5 123)">P45</text>
<text x="151" y="123" transform="rotate(-90 151 123)">P47</text>
<text x="153.6" y="123" transform="rotate(-90 153.6 123)">P48</text>
<text x="156.1" y="123" transform="rotate(-90 156.1 123)">P49</text>
<text x="161.2" y="123" transform="rotate(-90 161.2 123)">P50</text>
<text x="163.7" y="123" transform="rotate(-90 163.7 123)">P51</text>
<text x="166.3" y="123" transform="rotate(-90 166.3 123)">P52</text>
<text x="216.4" y="120.4" transform="rotate(-90 216.4 120.4)">P63</text>
<text x="219" y="120.4" transform="rotate(-90 219 120.4)">P64</text>
<text x="236.8" y="120.4" transform="rotate(-90 236.8 120.4)">P72</text>
<text x="239.3" y="120.4" transform="rotate(-90 239.3 120.4)">P74</text>
<text x="59.8" y="142.9">E3</text>
<text x="64.7" y="142.9">ENC_A</text>
<text x="212.2" y="142.9">E4</text>
<text x="217.2" y="142.9">ENC_B</text>
<text x="61.5" y="154.2" transform="rotate(-90 61.5 154.2)">A</text>
<text x="64" y="154.2" transform="rotate(-90 64 154.2)">C</text>
<text x="66.5" y="154.2" transform="rotate(-90 66.5 154.2)">B</text>
<text x="149.8" y="155.2" transform="rotate(-90 149.8 155.2)">P43</text>
<text x="213.9" y="154.2" transform="rotate(-90 213.9 154.2)">A</text>
<text x="216.4" y="154.2" transform="rotate(-90 216.4 154.2)">C</text>
<text x="218.9" y="154.2" transform="rotate(-90 218.9 154.2)">B</text>
<text x="141.4" y="156.9">POWER_UP</text>
</g>
</svg>
